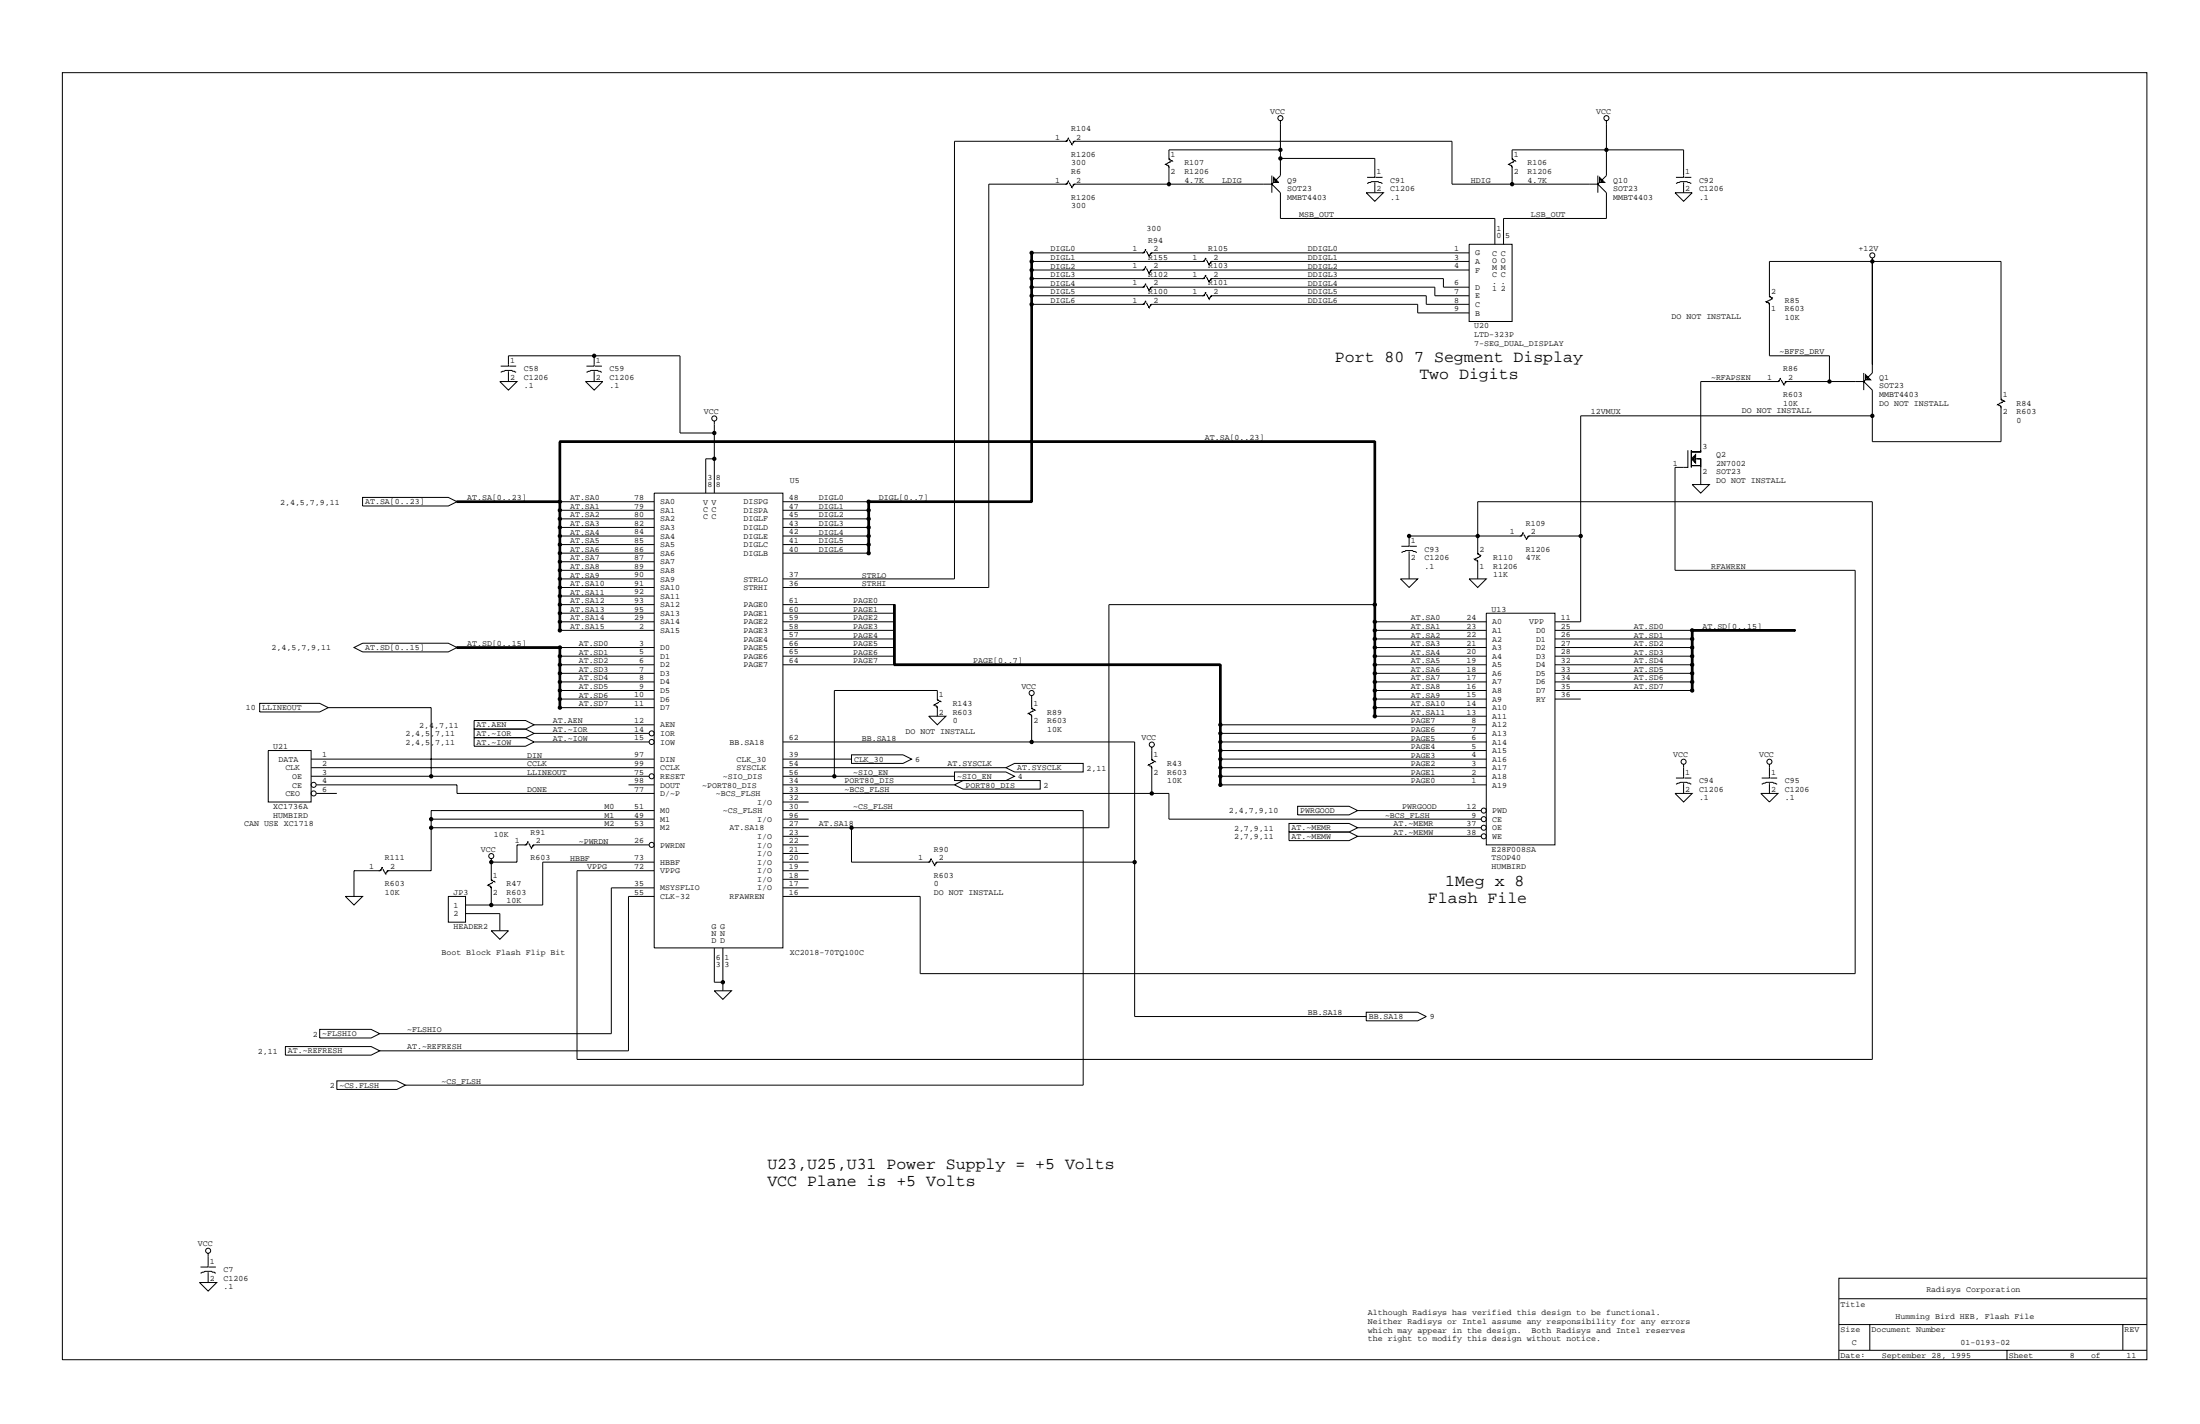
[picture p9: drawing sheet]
<svg xmlns="http://www.w3.org/2000/svg" width="432mm" height="279mm" viewBox="0 0 432 279" stroke-linecap="round" stroke-linejoin="round" font-family="sans-serif">
<g fill="none" stroke="#000" stroke-width=".2">
<path d="M12.2 14.3h409.2v252.5h-409.2zM209.2 36.1h-15.1v79.2h-40.4M209.2 27.7h-21.9v85.9h-33.6M209.6 35.6l.1-.1v.1l-.5 .5 .4-.1M209.6 27.2l.1-.2v.2l-.5 .5 .4-.1M209.9 35.8l.5 1-.2-.2M209.9 27.4l.5 1-.2-.2M210.6 36.3l.3-.2-.3 .5M210.6 27.9l.3-.2-.3 .4v.1M210.9 36.1h38.7M210.9 27.7h74.1v8.4h28.6M228.9 32.4h.4l.1 .4-.1-.2"/>
<path d="M229.4 31.1l.5 .5h.2l-.2-.2M229.4 31.1l.2 .3M229.4 32.8v3.3M229.6 31.8h.2l-1 .5 .1-.2M249.6 34.5v3.3M249.6 36.1l1.7 1.7v5.1h42.1v5M250 35.8v-1l1 1h-1l-.4 .3M250.1 35.1h.1M250.1 35.3h.2M250.1 35.5h.4M250.1 35.6h.5M251.3 31.1h18.5v3.7h-1.5"/>
<path d="M251.3 23.7v10.8l-.8 .8M251.3 29.4h-21.9v1.7M268.2 37.8h3.3l-1.7 1.7zM268.3 36l.9-.4h1.3l.9 .4M269.8 35.8v2M270 34.8h1.4M296.3 32.4h.3l.2 .4-.2-.2M296.8 31.1l.5 .5h.1l-.1-.2M296.8 31.1l.1 .3M296.8 31.1v-1.7h33.6v5.4h-1.5M296.8 32.8v3.3M296.9 31.8h.2l-1 .5 .2-.2"/>
<path d="M313.6 34.5v3.3M313.6 36.1l1.7 1.7v5.1h-20.2v5M313.9 34.8l1.1 1h-1.1zM313.9 35.8l-.3 .3M314.1 35.1h.1M314.1 35.3h.2M314.1 35.5h.4M314.1 35.6h.5M315.3 23.7v10.8l-.8 .8M328.8 37.8h3.3l-1.7 1.7zM328.9 36l.9-.4h1.3l.9 .4M330.4 35.8v2"/>
<path d="M330.6 34.8h1.4M202.5 53h21.9M202.5 59.7h21.9M202.5 58h33.7M202.5 51.3h33.7M202.5 56.3h21.9M202.5 54.7h33.7M224.4 49.6h-22.1v48.8h.4v-48.8h-.2v49h-32v-.3h32v.1h-32M224.7 49.1l.2-.2-.5 .7 .3-.2M224.7 52.5l.2-.2-.5 .7 .3-.2M224.7 55.8l.2-.1-.5 .6 .3-.1M224.7 59.2l.2-.2-.5 .7 .3-.2"/>
<path d="M225.1 49.3l.5 1-.2-.2M225.1 52.6l.5 1.1-.2-.2M225.1 56l.5 1-.2-.2M225.1 59.4l.5 1-.2-.2M225.7 49.8l.4-.2-.4 .5M225.7 56.5l.4-.2-.4 .5M225.7 59.9l.2-.2h52.4v1.7h10.1M226.1 53l-.4 .5M226.1 59.7l-.4 .5M226.1 56.3h55.5v1.7h6.8M226.1 49.6h62.3M236.5 50.8l.2-.2v.2l-.5 .5 .3-.2"/>
<path d="M236.5 54.2l.2-.2v.2l-.5 .5 .3-.2M236.5 57.5l.2-.1v.1l-.5 .5 .3-.1M236.8 51l.5 1-.1-.2M236.8 54.3l.5 1-.1-.1M236.8 57.7l.5 1-.1-.2M237.5 51.5l.3-.2-.3 .5M237.5 54.8l.3-.1-.3 .5M237.5 58.2l.2-.2h42.2v1.7h8.5M237.8 58l-.3 .5M237.8 51.3h50.6M237.8 54.7h45.5v1.6h5.1M288.4 47.9h8.4v15.2h-8.4z"/>
<path d="M288.4 53h-62.5l-.2 .1M347.3 58l.5 .5v.2l-1.2 .5 .2 .2h.3l.2 .3-.2-.2M347.3 58l.2 .4M347.3 58v-6.7h45.4v26.9M347.3 59.7v10.1h11.8v5.1M347.8 58.4l.2 .1M367.5 50.6v22.6l-.9 .8M98.1 74.9h3.4l-1.7 1.6zM98.3 71.8h1.5v-2h33.7v15.2h6.7M98.3 73l.8-.3h1.4l.8 .3M99.8 72.8v2.1M100 71.8h1.3"/>
<path d="M114.9 74.9h3.4l-1.7 1.6zM115.1 73l.8-.3h1.4l.8 .3M116.6 69.8v2h-1.5M116.6 72.8v2.1M116.8 71.8h1.3M349 74.9h-15.2v13.4M349.3 74.4l.2-.2v.2l-.5 .5 .3-.2M349.6 74.5l.5 1-.1-.1M350.3 75l.4-.1-.4 .5M350.7 74.9h15.1M365.8 74.9l1.7 1.6v10.2h25.2v-6.8M365.8 73.2v3.3"/>
<path d="M366.1 74.5v-1l1.1 1h-1.1l-.3 .4M366.3 73.9h.1M366.3 74h.2M366.3 74.2h.3M366.3 74.4h.5M392.2 79.6h.4l.1 .3-.1-.2M392.7 78.2l.5 .5h.2l-.2-.1M392.7 78.2l.2 .4M392.9 78.9h.2l-1 .5 .1-.2M71.2 97.6h16.8l1.7 .8-1.7 .9h-16.8zM89.7 98.3h20.2v.3h-20.2zM89.7 98.4h38.7"/>
<path d="M128.4 96.8h25.3v89.2h-25.3zM140.2 90h-1.7v6.8M140.2 82.6v14.2M153.7 98.4h16.8M170.3 98.4h.4v10.1h-.4zM170.5 98.4v10.1h-16.8M331.3 88.3v3.4h-2.5v20.2h35.3v79.1h-183.5v-15.1h-26.9M332 90l.8-.8v1.7zM332 88.3v3.4M332 91.4h1.8M332.1 95.1h3.4l-1.7 1.7zM332.1 90h.5"/>
<path d="M332.3 89.8h.3M332.3 90.2h.3M332.5 89.7h.1M332.5 90.4h.1M332.6 89.5h.1M332.6 90.5h.1M332.8 90h1v5.1M333.1 90h.7v1.7M333.8 88.3v.4h-1.7M333.8 88.3v.4h-1.8M367.5 81.6h-57.3v40.4h-5M109.9 105.2h18.5"/>
<path d="M109.9 118.6h18.5M109.9 115.3h18.5M109.9 113.6h18.5M109.9 111.9h18.5M109.9 100.1h18.5M109.9 101.8h18.5M109.9 103.5h18.5M109.9 106.9h18.5M109.9 108.5h18.5M109.9 110.2h18.5M109.9 117h18.5M153.7 118.6h21.9h-.2v11.8h.3v-11.8h-.1v11.8"/>
<path d="M153.7 105.2h16.8M153.7 100.1h16.8M153.7 101.8h16.8M153.7 103.5h16.8M153.7 106.9h16.8M269.8 118.6h-52.2v43.8h-63.9M274.9 113.6h3.4l-1.7 1.7zM275.1 108.4l.6-.2 .2-.2h1.3l.2 .2 .7 .2M276.6 108.2v5.4M276.7 107.2h1.4M288.4 113.6h3.3l-1.7 1.7zM289.9 110.1l.1 .1"/>
<path d="M290 108.5l.5 .5v.2l-1.1 .5 .1 .2h.4l.1 .3M290 108.5l.2 .4M290 108.5v-10.1h77.5v109.5h-254.2v-37.1h15.1M290 110.2v3.4M290.5 108.9l.2 .1M298.5 105.2h-21.9v2h-1.5M298.8 104.7l.2-.2-.5 .7 .3-.2M299.1 104.8l.5 1-.1-.1M299.8 105.3l.3-.1-.3 .3v.2M300.1 105.2h10.1M51 138h11.7l1.7 .8-1.7 .9h-11.7zM64.4 138.8h20.2v13.5"/>
<path d="M69.5 127.1l1.7-.9h16.8l1.7 .9-1.7 .8h-16.8zM89.7 127.1h20.2v-.2h-20.2v.3h20.2v-.1M109.9 127.1v11.7h.2v-11.7M109.9 120.3h18.5M109.9 122h18.5M109.9 127.1h18.5M109.9 128.7h18.5M109.9 130.4h18.5M109.9 135.5h18.5M109.9 137.2h18.5M109.9 133.8h18.5M109.9 132.1h18.5"/>
<path d="M110.1 127.1h-.4v11.7h18.7M128.4 123.7h-18.7v-37h.4v37h-.2v-37h159.9v-.2h-159.9v.3h159.9v-.1v53.8h.2v-53.8h-.3v53.8h22M153.7 120.3h21.9M153.7 122h21.9M153.7 123.7h21.9M153.7 125.4h21.9M153.7 127.1h21.9M153.7 128.7h21.9M153.7 130.4h21.9M175.6 130.4v.2h63.9v-.3h-63.9v.1h63.9v23.6h.2v-23.6h-.3v23.6h52.3M183.5 138.5h.3l.2 .3-.2-.1M184 137.2l.5 .5h.1l-.1-.2"/>
<path d="M184 138.8v1.7M184.1 137.8h.2l-1 .5 .2-.1M184.1 137.5l-.1-.2v-1.8h-20.2v16.8M202.5 138.8l.7 .5-.2-.1M202.5 138.8l.2 .4M202.5 136.5v2.3M202.7 139.5h.1l-1 .5 .2-.1M269.8 122h21.9M269.8 123.7h21.9M269.8 125.4h21.9M269.8 127.1h21.9M269.8 128.7h21.9"/>
<path d="M269.8 130.4h21.9M269.8 135.5h21.9M269.8 138.8h21.9M269.8 137.2h21.9M269.8 133.8h21.9M269.8 132.1h21.9M291.7 120.3h13.5v45.5h-13.5zM305.2 135.5h26.9v-11.8h.2v11.8M305.2 123.7h26.9M305.2 125.4h26.9M305.2 127.1h26.9M305.2 128.7h26.9"/>
<path d="M305.2 130.4h26.9M305.2 137.2h5M305.2 133.8h26.9M305.2 132.1h26.9M332.1 123.7h20.2v-.2h-20.2v.4h20.2v-.2M332.1 123.7h-.1v11.8h.3M52.6 147.3h8.5v10.1h-8.5zM61.1 148.9h67.3M61.1 150.6h67.3M61.1 152.3h66.3M62.1 154h27.6v1.7h38.7M62.1 155.7h4"/>
<path d="M93.1 144.7h10.1l1.6 .9-1.6 .8h-10.1zM93.1 143.1h10.1l1.6 .8-1.6 .8h-10.1zM93.1 141.4h10.1l1.6 .8-1.6 .9h-10.1zM104.8 145.6h22.6M104.8 142.2h23.6M104.8 143.9h22.6M123.4 154h5M128.4 159h-43.8v11.8h-8.4M153.7 148.9h13.4M153.7 150.6h43.7M153.7 152.3h33.6M153.7 154h33.6"/>
<path d="M153.7 155.7h75.7v5h61.3M153.7 159h58.9v53.9h-133M153.7 145.6h69v53.9h45.5M153.7 157.4h5M167.1 148.1h10.1l1.7 .8-1.7 .9h-10.1zM182.3 140.5h3.4l-1.7 1.7zM187.3 154l1.7-.8h15.2v1.6h-15.2zM187.3 151.5h10.1l1.7 .8-1.7 .9h-10.1zM197.4 150.6l1.7-.8h13.5v1.7h-13.5zM202 140.2h.3l.2 .3-.2-.1M202.5 140.5v5.1M225.6 150.3h.3l.2 .3-.2-.1"/>
<path d="M226.1 148.9l.5 .6h.1l-.1-.2M226.1 148.9l.1 .4M226.1 146.6v2.3M226.1 150.6v5.1M226.2 149.6h.2l-1 .5 .2-.1M239.5 148.9h52.2M239.5 150.6h52.2M239.5 152.3h52.2M239.5 145.6h52.2M239.5 142.2h52.2M239.5 143.9h52.2M239.5 147.3h52.2"/>
<path d="M254.7 158.2h10.1l1.7 .8-1.7 .9h-10.1zM266.5 159h24.2M328.8 155.7h3.3l-1.7 1.7zM328.9 153.8l.9-.3h1.3l.9 .3M330.4 150v2.7h-1.5M330.4 153.7v2M330.6 152.7h1.4M345.6 155.7h3.4l-1.7 1.7zM345.8 153.8l.8-.3h1.4l.8 .3M347.3 150v2.7h-1.5M347.3 153.7v2M347.5 152.7h1.3"/>
<path d="M67.8 175.9h3.4l-1.7 1.7zM74.5 170.8h-5v5.1M74.9 170.3l.1-.1v.1l-.5 .5 .4-.1M75.2 170.5l.5 1-.2-.2M75.9 171l.3-.2-.3 .5M84.6 162.4h43.8M84.6 160.7h43.8M88 175.9h3.4v5h-3.4zM91.4 179.3h6.7v3.3M95.9 173.9h.3l.2 .3-.2-.2M96.4 172.5l.5 .5h.2l-.2-.1M96.4 172.5l.2 .4"/>
<path d="M96.4 168.5v4M96.4 174.2v3.4M96.6 173.2h.2l-1.1 .5 .2-.2M103.2 165.8h-1.7v3.4h-5.1M103.5 165.3l.2-.2v.2l-.5 .5 .3-.2M103.8 165.4l.5 1.1-.1-.2M104.8 165.8l-.3 .5M127.4 165.8h-22.7l-.2 .2M128.4 169.2h-21.9v8.4h-15.1M128.4 174.2h-8.4v28.6h-45.5M128.4 175.9h-5v30.3h-48.9M153.7 169.2h5"/>
<path d="M153.7 165.8h5M153.7 164.1h5M153.7 167.5h5M153.7 170.8h5M153.7 172.5h5M153.7 174.2h5M153.7 160.7h5M167.1 162.4v6.8h15.2M182.6 168.6l.2-.1-.5 .7 .3-.2M183 168.8l.5 1-.2-.1M184 169.2l-.4 .5M222.7 169.2h-38.9l-.2 .1"/>
<path d="M253 163.3h11.8l1.7 .8-1.7 .8h-11.8zM253 161.6h11.8l1.7 .8-1.7 .9h-11.8zM266.5 162.4h24.2M266.5 164.1h24.2M96.4 182.6h3.4l-1.7 1.7zM140.2 194.4h3.4l-1.7 1.7zM140.2 186v6.7h1.7M141.9 186v8.4M268.2 198.6h10.1l1.6 .9-1.6 .8h-10.1zM56 205.3h16.8l1.7 .9-1.7 .8h-16.8zM62.7 202h10.1l1.7 .8-1.7 .9h-10.1zM66.1 212.1h11.8l1.7 .8-1.7 .9h-11.8z"/>
<path d="M39.2 251.6h3.3l-1.6 1.7zM39.3 249.8l.9-.4h1.3l.9 .4M40.9 245.9v2.7h-1.6M40.9 249.6v2M41 248.6h1.4M360.9 259.9h60.5M360.9 254.8h60.5M367 259.9v5M416.7 259.9v5M421.4 250.8h-60.5v16M360.9 264.9h60.5M393.9 264.9v1.9"/>
<circle cx="229.4" cy="36.1" r=".16"/>
<circle cx="229.4" cy="36.1" r=".33"/>
<circle cx="251.3" cy="31.1" r=".33"/>
<circle cx="251.3" cy="29.4" r=".33"/>
<circle cx="251.3" cy="23.2" r=".49"/>
<circle cx="251.3" cy="29.4" r=".17"/>
<circle cx="251.3" cy="31.1" r=".17"/>
<circle cx="296.8" cy="36.1" r=".16"/>
<circle cx="296.8" cy="36.1" r=".33"/>
<circle cx="315.3" cy="29.4" r=".16"/>
<circle cx="315.3" cy="29.4" r=".33"/>
<circle cx="315.3" cy="23.2" r=".5"/>
<circle cx="202.5" cy="58" r=".17"/>
<circle cx="202.5" cy="56.3" r=".16"/>
<circle cx="202.5" cy="51.3" r=".16"/>
<circle cx="202.5" cy="59.7" r=".16"/>
<circle cx="202.5" cy="53" r=".16"/>
<circle cx="202.5" cy="56.3" r=".33"/>
<circle cx="202.5" cy="59.7" r=".33"/>
<circle cx="202.5" cy="53" r=".33"/>
<circle cx="202.5" cy="54.7" r=".33"/>
<circle cx="202.5" cy="49.6" r=".33"/>
<circle cx="202.5" cy="49.6" r=".16"/>
<circle cx="202.5" cy="54.7" r=".16"/>
<circle cx="202.5" cy="58" r=".33"/>
<circle cx="202.5" cy="51.3" r=".33"/>
<circle cx="367.5" cy="50.1" r=".5"/>
<circle cx="367.5" cy="51.3" r=".17"/>
<circle cx="367.5" cy="51.3" r=".33"/>
<circle cx="116.6" cy="69.8" r=".33"/>
<circle cx="116.6" cy="69.8" r=".17"/>
<circle cx="359.1" cy="74.9" r=".16"/>
<circle cx="359.1" cy="74.9" r=".33"/>
<circle cx="109.9" cy="98.4" r=".17"/>
<circle cx="109.9" cy="98.4" r=".33"/>
<circle cx="140.2" cy="90" r=".16"/>
<circle cx="140.2" cy="85" r=".33"/>
<circle cx="140.2" cy="90" r=".33"/>
<circle cx="140.2" cy="85" r=".16"/>
<circle cx="140.2" cy="82.1" r=".49"/>
<circle cx="170.5" cy="98.4" r=".33"/>
<circle cx="170.5" cy="98.4" r=".16"/>
<circle cx="367.5" cy="81.6" r=".17"/>
<circle cx="367.5" cy="81.6" r=".33"/>
<circle cx="109.9" cy="113.6" r=".17"/>
<circle cx="109.9" cy="103.5" r=".17"/>
<circle cx="109.9" cy="118.6" r=".17"/>
<circle cx="109.9" cy="101.8" r=".17"/>
<circle cx="109.9" cy="108.5" r=".17"/>
<circle cx="109.9" cy="115.3" r=".17"/>
<circle cx="109.9" cy="110.2" r=".17"/>
<circle cx="109.9" cy="100.1" r=".17"/>
<circle cx="109.9" cy="117" r=".16"/>
<circle cx="109.9" cy="105.2" r=".16"/>
<circle cx="109.9" cy="111.9" r=".16"/>
<circle cx="109.9" cy="106.9" r=".16"/>
<circle cx="109.9" cy="103.5" r=".33"/>
<circle cx="109.9" cy="105.2" r=".33"/>
<circle cx="109.9" cy="117" r=".33"/>
<circle cx="109.9" cy="100.1" r=".33"/>
<circle cx="109.9" cy="110.2" r=".33"/>
<circle cx="109.9" cy="106.9" r=".33"/>
<circle cx="109.9" cy="115.3" r=".33"/>
<circle cx="109.9" cy="118.6" r=".33"/>
<circle cx="109.9" cy="111.9" r=".33"/>
<circle cx="109.9" cy="101.8" r=".33"/>
<circle cx="109.9" cy="108.5" r=".33"/>
<circle cx="109.9" cy="113.6" r=".33"/>
<circle cx="170.5" cy="101.8" r=".17"/>
<circle cx="170.5" cy="103.5" r=".17"/>
<circle cx="170.5" cy="108.5" r=".17"/>
<circle cx="170.5" cy="103.5" r=".33"/>
<circle cx="170.5" cy="105.2" r=".33"/>
<circle cx="170.5" cy="106.9" r=".33"/>
<circle cx="170.5" cy="100.1" r=".33"/>
<circle cx="170.5" cy="100.1" r=".16"/>
<circle cx="170.5" cy="105.2" r=".16"/>
<circle cx="170.5" cy="108.5" r=".33"/>
<circle cx="170.5" cy="101.8" r=".33"/>
<circle cx="170.5" cy="106.9" r=".16"/>
<circle cx="269.8" cy="118.6" r=".16"/>
<circle cx="269.8" cy="118.6" r=".33"/>
<circle cx="276.6" cy="105.2" r=".33"/>
<circle cx="276.6" cy="105.2" r=".16"/>
<circle cx="290" cy="105.2" r=".16"/>
<circle cx="290" cy="105.2" r=".33"/>
<circle cx="310.2" cy="105.2" r=".33"/>
<circle cx="310.2" cy="105.2" r=".16"/>
<circle cx="109.9" cy="128.7" r=".17"/>
<circle cx="109.9" cy="130.4" r=".17"/>
<circle cx="109.9" cy="120.3" r=".17"/>
<circle cx="109.9" cy="135.5" r=".17"/>
<circle cx="109.9" cy="132.1" r=".17"/>
<circle cx="109.9" cy="122" r=".17"/>
<circle cx="109.9" cy="137.2" r=".17"/>
<circle cx="109.9" cy="127.1" r=".17"/>
<circle cx="109.9" cy="133.8" r=".17"/>
<circle cx="109.9" cy="138.8" r=".16"/>
<circle cx="109.9" cy="123.7" r=".16"/>
<circle cx="109.9" cy="122" r=".33"/>
<circle cx="109.9" cy="128.7" r=".33"/>
<circle cx="109.9" cy="138.8" r=".33"/>
<circle cx="109.9" cy="123.7" r=".33"/>
<circle cx="109.9" cy="127" r=".33"/>
<circle cx="109.9" cy="133.8" r=".33"/>
<circle cx="109.9" cy="132.1" r=".33"/>
<circle cx="109.9" cy="137.2" r=".33"/>
<circle cx="109.9" cy="120.3" r=".33"/>
<circle cx="109.9" cy="130.4" r=".33"/>
<circle cx="109.9" cy="135.5" r=".33"/>
<circle cx="202.5" cy="136" r=".49"/>
<circle cx="269.8" cy="128.7" r=".17"/>
<circle cx="269.8" cy="130.4" r=".17"/>
<circle cx="269.8" cy="135.5" r=".16"/>
<circle cx="269.8" cy="125.4" r=".16"/>
<circle cx="269.8" cy="132.1" r=".16"/>
<circle cx="269.8" cy="137.2" r=".16"/>
<circle cx="269.8" cy="122" r=".16"/>
<circle cx="269.8" cy="127" r=".16"/>
<circle cx="269.8" cy="122" r=".33"/>
<circle cx="269.8" cy="128.7" r=".33"/>
<circle cx="269.8" cy="138.8" r=".33"/>
<circle cx="269.8" cy="127" r=".33"/>
<circle cx="269.8" cy="123.7" r=".33"/>
<circle cx="269.8" cy="132.1" r=".33"/>
<circle cx="269.8" cy="133.8" r=".33"/>
<circle cx="269.8" cy="133.8" r=".16"/>
<circle cx="269.8" cy="137.2" r=".33"/>
<circle cx="269.8" cy="138.8" r=".16"/>
<circle cx="269.8" cy="130.4" r=".33"/>
<circle cx="269.8" cy="123.7" r=".16"/>
<circle cx="269.8" cy="135.5" r=".33"/>
<circle cx="269.8" cy="125.4" r=".33"/>
<circle cx="332.1" cy="128.7" r=".17"/>
<circle cx="332.1" cy="130.4" r=".17"/>
<circle cx="332.1" cy="135.5" r=".16"/>
<circle cx="332.1" cy="125.4" r=".16"/>
<circle cx="332.1" cy="132.1" r=".16"/>
<circle cx="332.1" cy="127" r=".16"/>
<circle cx="332.1" cy="133.8" r=".16"/>
<circle cx="332.1" cy="128.7" r=".33"/>
<circle cx="332.1" cy="133.8" r=".33"/>
<circle cx="332.1" cy="132.1" r=".33"/>
<circle cx="332.1" cy="127" r=".33"/>
<circle cx="332.1" cy="123.7" r=".33"/>
<circle cx="332.1" cy="130.4" r=".33"/>
<circle cx="332.1" cy="123.7" r=".16"/>
<circle cx="332.1" cy="135.5" r=".33"/>
<circle cx="332.1" cy="125.4" r=".33"/>
<circle cx="61.6" cy="155.7" r=".5"/>
<circle cx="61.6" cy="154" r=".49"/>
<circle cx="84.6" cy="152.3" r=".16"/>
<circle cx="84.6" cy="152.3" r=".33"/>
<circle cx="127.9" cy="143.9" r=".5"/>
<circle cx="127.9" cy="145.6" r=".49"/>
<circle cx="127.9" cy="152.3" r=".49"/>
<circle cx="163.8" cy="152.3" r=".16"/>
<circle cx="163.8" cy="152.3" r=".33"/>
<circle cx="202.5" cy="145.6" r=".33"/>
<circle cx="202.5" cy="145.6" r=".16"/>
<circle cx="226.1" cy="146.1" r=".49"/>
<circle cx="226.1" cy="155.7" r=".16"/>
<circle cx="226.1" cy="155.7" r=".33"/>
<circle cx="239.5" cy="145.6" r=".33"/>
<circle cx="239.5" cy="150.6" r=".33"/>
<circle cx="239.5" cy="143.9" r=".33"/>
<circle cx="239.5" cy="148.9" r=".33"/>
<circle cx="239.5" cy="154" r=".33"/>
<circle cx="239.5" cy="152.3" r=".33"/>
<circle cx="239.5" cy="142.2" r=".33"/>
<circle cx="239.5" cy="147.3" r=".33"/>
<circle cx="239.5" cy="147.3" r=".17"/>
<circle cx="239.5" cy="154" r=".17"/>
<circle cx="239.5" cy="152.3" r=".17"/>
<circle cx="239.5" cy="142.2" r=".17"/>
<circle cx="239.5" cy="148.9" r=".17"/>
<circle cx="239.5" cy="143.9" r=".17"/>
<circle cx="239.5" cy="150.6" r=".17"/>
<circle cx="239.5" cy="145.6" r=".16"/>
<circle cx="269.8" cy="140.5" r=".17"/>
<circle cx="269.8" cy="140.5" r=".33"/>
<circle cx="291.2" cy="159" r=".5"/>
<circle cx="330.4" cy="149.5" r=".5"/>
<circle cx="347.3" cy="149.5" r=".5"/>
<circle cx="84.6" cy="162.4" r=".33"/>
<circle cx="84.6" cy="160.7" r=".33"/>
<circle cx="84.6" cy="160.7" r=".16"/>
<circle cx="84.6" cy="162.4" r=".16"/>
<circle cx="96.4" cy="169.2" r=".17"/>
<circle cx="96.4" cy="177.6" r=".33"/>
<circle cx="96.4" cy="177.6" r=".16"/>
<circle cx="96.4" cy="168" r=".5"/>
<circle cx="96.4" cy="169.2" r=".33"/>
<circle cx="127.9" cy="165.8" r=".49"/>
<circle cx="167.1" cy="162.4" r=".33"/>
<circle cx="167.1" cy="162.4" r=".16"/>
<circle cx="222.7" cy="169.2" r=".33"/>
<circle cx="222.7" cy="169.2" r=".17"/>
<circle cx="291.2" cy="162.4" r=".5"/>
<circle cx="291.2" cy="164.1" r=".5"/>
<circle cx="291.2" cy="160.7" r=".5"/>
<circle cx="141.9" cy="192.7" r=".17"/>
<circle cx="141.9" cy="192.7" r=".33"/>
<circle cx="40.9" cy="245.4" r=".5"/>
</g>
<g font-size="3.2">
<text x="262" y="71.1">Port 80 7 Segment Display</text>
<text x="278.6" y="74.5">Two Digits</text>
<text x="283.6" y="173.8">1Meg x 8</text>
<text x="280.3" y="177.2">Flash File</text>
<text x="150.6" y="229.3">U23,U25,U31 Power Supply = +5 Volts</text>
<text x="150.6" y="232.7">VCC Plane is +5 Volts</text>
</g>
<g font-size="1.6">
<text x="249.3" y="22.3">VCC</text>
<text x="313.3" y="22.3">VCC</text>
<text x="207.1" y="27.4">1</text>
<text x="210.2" y="25.7">R104</text>
<text x="211.2" y="27.4">2</text>
<text x="207.1" y="35.8">1</text>
<text x="210.2" y="34.1">R6</text>
<text x="210.2" y="30.8">R1206</text>
<text x="210.2" y="32.4">300</text>
<text x="211.2" y="35.8">2</text>
<text x="229.8" y="30.8">1</text>
<text x="229.8" y="34.1">2</text>
<text x="232.5" y="32.4">R107</text>
<text x="232.5" y="34.1">R1206</text>
<text x="232.5" y="35.8">4.7K</text>
<text x="239.9" y="35.9">LDIG</text>
<text x="252.7" y="35.8">Q9</text>
<text x="270.2" y="34.1">1</text>
<text x="272.9" y="35.8">C91</text>
<text x="288.7" y="35.9">HDIG</text>
<text x="297.1" y="30.8">1</text>
<text x="297.1" y="34.1">2</text>
<text x="299.8" y="32.4">R106</text>
<text x="299.8" y="34.1">R1206</text>
<text x="299.8" y="35.8">4.7K</text>
<text x="316.6" y="35.8">Q10</text>
<text x="330.8" y="34.1">1</text>
<text x="333.5" y="35.8">C92</text>
<text x="210.2" y="39.2">R1206</text>
<text x="210.2" y="40.9">300</text>
<text x="252.7" y="37.5">SOT23</text>
<text x="252.7" y="39.2">MMBT4403</text>
<text x="270.2" y="37.5">2</text>
<text x="272.9" y="37.5">C1206</text>
<text x="272.9" y="39.2">.1</text>
<text x="316.6" y="37.5">SOT23</text>
<text x="316.6" y="39.2">MMBT4403</text>
<text x="330.8" y="37.5">2</text>
<text x="333.5" y="37.5">C1206</text>
<text x="333.5" y="39.2">.1</text>
<text x="225" y="45.4">300</text>
<text x="225.4" y="47.6">R94</text>
<text x="255" y="42.6">MSB_OUT</text>
<text x="293.7" y="45.4">1</text>
<text x="293.7" y="46.8">0</text>
<text x="295.4" y="46.8">5</text>
<text x="300.5" y="42.6">LSB_OUT</text>
<text x="206.2" y="49.3">DIGL0</text>
<text x="206.2" y="51">DIGL1</text>
<text x="206.2" y="52.7">DIGL2</text>
<text x="222.3" y="49.3">1</text>
<text x="222.3" y="52.6">1</text>
<text x="225.4" y="51">R155</text>
<text x="226.4" y="49.3">2</text>
<text x="226.4" y="52.6">2</text>
<text x="234.1" y="51">1</text>
<text x="237.2" y="49.3">R105</text>
<text x="237.2" y="52.6">R103</text>
<text x="238.2" y="51">2</text>
<text x="256.7" y="49.3">DDIGL0</text>
<text x="256.7" y="51">DDIGL1</text>
<text x="256.7" y="52.7">DDIGL2</text>
<text x="285.4" y="49.3">1</text>
<text x="285.4" y="51">3</text>
<text x="285.4" y="52.6">4</text>
<text x="289.5" y="50.1">G</text>
<text x="289.5" y="51.8">A</text>
<text x="289.5" y="53.5">F</text>
<text x="292.9" y="50.3">C C</text>
<text x="292.9" y="51.6">O O</text>
<text x="292.9" y="53">M M</text>
<text x="364.8" y="49.3">+12V</text>
<text x="206.2" y="54.4">DIGL3</text>
<text x="206.2" y="56.1">DIGL4</text>
<text x="206.2" y="57.7">DIGL5</text>
<text x="206.2" y="59.4">DIGL6</text>
<text x="222.3" y="56">1</text>
<text x="222.3" y="59.4">1</text>
<text x="225.4" y="54.3">R102</text>
<text x="225.4" y="57.7">R100</text>
<text x="226.4" y="56">2</text>
<text x="226.4" y="59.4">2</text>
<text x="234.1" y="54.3">1</text>
<text x="234.1" y="57.7">1</text>
<text x="237.2" y="56">R101</text>
<text x="238.2" y="54.3">2</text>
<text x="238.2" y="57.7">2</text>
<text x="256.7" y="54.4">DDIGL3</text>
<text x="256.7" y="56.1">DDIGL4</text>
<text x="256.7" y="57.7">DDIGL5</text>
<text x="256.7" y="59.4">DDIGL6</text>
<text x="285.4" y="56">6</text>
<text x="285.4" y="57.7">7</text>
<text x="285.4" y="59.4">8</text>
<text x="289.5" y="56.9">D</text>
<text x="289.5" y="58.5">E</text>
<text x="292.9" y="54.3">C C</text>
<text x="292.9" y="55.7">. .</text>
<text x="292.9" y="57">1</text>
<text x="294.6" y="57">2</text>
<text x="347.6" y="57.7">2</text>
<text x="350.3" y="59.4">R85</text>
<text x="285.4" y="61.1">9</text>
<text x="289.4" y="64.4">U20</text>
<text x="289.5" y="60.2">C</text>
<text x="289.5" y="61.9">B</text>
<text x="328.1" y="62.6">DO NOT INSTALL</text>
<text x="347.6" y="61.1">1</text>
<text x="350.3" y="61.1">R603</text>
<text x="350.3" y="62.8">10K</text>
<text x="100.1" y="71.2">1</text>
<text x="117" y="71.2">1</text>
<text x="289.4" y="66.1">LTD-323P</text>
<text x="289.4" y="67.8">7-SEG_DUAL_DISPLAY</text>
<text x="349.3" y="69.5">~BFFS_DRV</text>
<text x="100.1" y="74.5">2</text>
<text x="102.8" y="72.9">C58</text>
<text x="102.8" y="74.5">C1206</text>
<text x="102.8" y="76.2">.1</text>
<text x="117" y="74.5">2</text>
<text x="119.6" y="72.9">C59</text>
<text x="119.6" y="74.5">C1206</text>
<text x="119.6" y="76.2">.1</text>
<text x="335.8" y="74.6">~RFAPSEN</text>
<text x="346.9" y="74.5">1</text>
<text x="350" y="72.9">R86</text>
<text x="350" y="77.9">R603</text>
<text x="351" y="74.5">2</text>
<text x="368.8" y="74.5">Q1</text>
<text x="368.8" y="76.2">SOT23</text>
<text x="368.8" y="77.9">MMBT4403</text>
<text x="393.1" y="77.9">1</text>
<text x="138.2" y="81.3">VCC</text>
<text x="312.3" y="81.3">12VMUX</text>
<text x="341.9" y="81.1">DO NOT INSTALL</text>
<text x="350" y="79.6">10K</text>
<text x="368.8" y="79.6">DO NOT INSTALL</text>
<text x="393.1" y="81.3">2</text>
<text x="395.8" y="79.6">R84</text>
<text x="395.8" y="81.3">R603</text>
<text x="395.8" y="83">0</text>
<text x="236.5" y="86.4">AT.SA[0..23]</text>
<text x="334.1" y="88">3</text>
<text x="336.8" y="89.7">Q2</text>
<text x="138.8" y="94.2">3</text>
<text x="138.8" y="95.6">8</text>
<text x="140.5" y="94.2">8</text>
<text x="140.5" y="95.6">8</text>
<text x="155" y="94.7">U5</text>
<text x="328.3" y="91.4">1</text>
<text x="334.1" y="93.1">2</text>
<text x="336.8" y="91.4">2N7002</text>
<text x="336.8" y="93.1">SOT23</text>
<text x="336.8" y="94.7">DO NOT INSTALL</text>
<text x="55" y="99">2,4,5,7,9,11</text>
<text x="71.7" y="98.9">AT.SA[0..23]</text>
<text x="91.7" y="98.2">AT.SA[0..23]</text>
<text x="111.9" y="98.2">AT.SA0</text>
<text x="111.9" y="99.8">AT.SA1</text>
<text x="111.9" y="101.5">AT.SA2</text>
<text x="124.5" y="98.1">78</text>
<text x="124.5" y="99.8">79</text>
<text x="124.5" y="101.5">80</text>
<text x="129.6" y="98.9">SA0</text>
<text x="129.6" y="100.6">SA1</text>
<text x="138" y="99.1">V V</text>
<text x="138" y="100.5">C C</text>
<text x="138" y="101.8">C C</text>
<text x="145.9" y="98.9">DISPG</text>
<text x="145.9" y="100.6">DISPA</text>
<text x="154.8" y="98.1">48</text>
<text x="154.8" y="99.8">47</text>
<text x="154.8" y="101.5">45</text>
<text x="160.7" y="98.2">DIGL0</text>
<text x="160.7" y="99.8">DIGL1</text>
<text x="160.7" y="101.5">DIGL2</text>
<text x="172.5" y="98.2">DIGL[0..7]</text>
<text x="111.9" y="103.2">AT.SA3</text>
<text x="111.9" y="104.9">AT.SA4</text>
<text x="111.9" y="106.6">AT.SA5</text>
<text x="124.5" y="103.2">82</text>
<text x="124.5" y="104.8">84</text>
<text x="124.5" y="106.5">85</text>
<text x="129.6" y="102.3">SA2</text>
<text x="129.6" y="104">SA3</text>
<text x="129.6" y="105.7">SA4</text>
<text x="129.6" y="107.4">SA5</text>
<text x="145.9" y="102.3">DIGLF</text>
<text x="145.9" y="104">DIGLD</text>
<text x="145.9" y="105.7">DIGLE</text>
<text x="145.9" y="107.4">DIGLC</text>
<text x="154.8" y="103.2">43</text>
<text x="154.8" y="104.8">42</text>
<text x="154.8" y="106.5">41</text>
<text x="160.7" y="103.2">DIGL3</text>
<text x="160.7" y="104.9">DIGL4</text>
<text x="160.7" y="106.6">DIGL5</text>
<text x="276.9" y="106.5">1</text>
<text x="296.4" y="104.8">1</text>
<text x="299.5" y="103.2">R109</text>
<text x="300.5" y="104.8">2</text>
<text x="111.9" y="108.3">AT.SA6</text>
<text x="111.9" y="109.9">AT.SA7</text>
<text x="111.9" y="111.6">AT.SA8</text>
<text x="111.9" y="113.3">AT.SA9</text>
<text x="124.5" y="108.2">86</text>
<text x="124.5" y="109.9">87</text>
<text x="124.5" y="111.6">89</text>
<text x="124.5" y="113.3">90</text>
<text x="129.6" y="109.1">SA6</text>
<text x="129.6" y="110.7">SA7</text>
<text x="129.6" y="112.4">SA8</text>
<text x="145.9" y="109.1">DIGLB</text>
<text x="154.8" y="108.2">40</text>
<text x="154.8" y="113.3">37</text>
<text x="160.7" y="108.3">DIGL6</text>
<text x="169.1" y="113.3">STRLO</text>
<text x="276.9" y="109.9">2</text>
<text x="279.6" y="108.2">C93</text>
<text x="279.6" y="109.9">C1206</text>
<text x="279.6" y="111.6">.1</text>
<text x="290.4" y="111.6">1</text>
<text x="290.4" y="108.2">2</text>
<text x="293.1" y="109.9">R110</text>
<text x="293.1" y="111.6">R1206</text>
<text x="293.1" y="113.3">11K</text>
<text x="299.5" y="108.2">R1206</text>
<text x="299.5" y="109.9">47K</text>
<text x="335.8" y="111.6">RFAWREN</text>
<text x="111.9" y="115">AT.SA10</text>
<text x="111.9" y="116.7">AT.SA11</text>
<text x="111.9" y="118.4">AT.SA12</text>
<text x="124.5" y="114.9">91</text>
<text x="124.5" y="116.6">92</text>
<text x="124.5" y="118.3">93</text>
<text x="124.5" y="120">95</text>
<text x="129.6" y="114.1">SA9</text>
<text x="129.6" y="115.8">SA10</text>
<text x="129.6" y="117.5">SA11</text>
<text x="129.6" y="119.2">SA12</text>
<text x="145.9" y="114.1">STRLO</text>
<text x="145.9" y="115.8">STRHI</text>
<text x="145.9" y="119.2">PAGE0</text>
<text x="154.8" y="114.9">36</text>
<text x="154.8" y="118.3">61</text>
<text x="154.8" y="120">60</text>
<text x="167.5" y="118.4">PAGE0</text>
<text x="169.1" y="115">STRHI</text>
<text x="292.7" y="120">U13</text>
<text x="111.9" y="120">AT.SA13</text>
<text x="111.9" y="121.7">AT.SA14</text>
<text x="111.9" y="123.4">AT.SA15</text>
<text x="124.5" y="121.7">29</text>
<text x="125.5" y="123.4">2</text>
<text x="129.6" y="120.8">SA13</text>
<text x="129.6" y="122.5">SA14</text>
<text x="129.6" y="124.2">SA15</text>
<text x="145.9" y="120.8">PAGE1</text>
<text x="145.9" y="122.5">PAGE2</text>
<text x="145.9" y="124.2">PAGE3</text>
<text x="145.9" y="125.9">PAGE4</text>
<text x="154.8" y="121.7">59</text>
<text x="154.8" y="123.4">58</text>
<text x="154.8" y="125">57</text>
<text x="167.5" y="120">PAGE1</text>
<text x="167.5" y="121.7">PAGE2</text>
<text x="167.5" y="123.4">PAGE3</text>
<text x="167.5" y="125.1">PAGE4</text>
<text x="276.9" y="121.7">AT.SA0</text>
<text x="276.9" y="123.4">AT.SA1</text>
<text x="276.9" y="125.1">AT.SA2</text>
<text x="287.8" y="121.7">24</text>
<text x="287.8" y="123.4">23</text>
<text x="287.8" y="125">22</text>
<text x="292.9" y="122.5">A0</text>
<text x="292.9" y="124.2">A1</text>
<text x="292.9" y="125.9">A2</text>
<text x="300.1" y="122.5">VPP</text>
<text x="301.5" y="124.2">D0</text>
<text x="301.5" y="125.9">D1</text>
<text x="306.4" y="121.7">11</text>
<text x="306.4" y="123.4">25</text>
<text x="306.4" y="125">26</text>
<text x="320.7" y="123.4">AT.SD0</text>
<text x="320.7" y="125.1">AT.SD1</text>
<text x="334.1" y="123.4">AT.SD[0..15]</text>
<text x="53.3" y="127.6">2,4,5,7,9,11</text>
<text x="71.7" y="127.6">AT.SD[0..15]</text>
<text x="91.7" y="126.8">AT.SD[0..15]</text>
<text x="113.6" y="126.8">AT.SD0</text>
<text x="113.6" y="128.5">AT.SD1</text>
<text x="113.6" y="130.1">AT.SD2</text>
<text x="113.6" y="131.8">AT.SD3</text>
<text x="125.5" y="126.7">3</text>
<text x="125.5" y="128.4">5</text>
<text x="125.5" y="130.1">6</text>
<text x="125.5" y="131.8">7</text>
<text x="129.6" y="127.6">D0</text>
<text x="129.6" y="129.3">D1</text>
<text x="129.6" y="130.9">D2</text>
<text x="145.9" y="127.6">PAGE5</text>
<text x="145.9" y="129.3">PAGE6</text>
<text x="145.9" y="130.9">PAGE7</text>
<text x="154.8" y="126.7">66</text>
<text x="154.8" y="128.4">65</text>
<text x="154.8" y="130.1">64</text>
<text x="167.5" y="126.8">PAGE5</text>
<text x="167.5" y="128.5">PAGE6</text>
<text x="167.5" y="130.1">PAGE7</text>
<text x="191" y="130.1">PAGE[0..7]</text>
<text x="276.9" y="126.8">AT.SA3</text>
<text x="276.9" y="128.5">AT.SA4</text>
<text x="276.9" y="130.1">AT.SA5</text>
<text x="276.9" y="131.8">AT.SA6</text>
<text x="287.8" y="126.7">21</text>
<text x="287.8" y="128.4">20</text>
<text x="287.8" y="130.1">19</text>
<text x="287.8" y="131.8">18</text>
<text x="292.9" y="127.6">A3</text>
<text x="292.9" y="129.3">A4</text>
<text x="292.9" y="130.9">A5</text>
<text x="301.5" y="127.6">D2</text>
<text x="301.5" y="129.3">D3</text>
<text x="301.5" y="130.9">D4</text>
<text x="306.4" y="126.7">27</text>
<text x="306.4" y="128.4">28</text>
<text x="306.4" y="130.1">32</text>
<text x="306.4" y="131.8">33</text>
<text x="320.7" y="126.8">AT.SD2</text>
<text x="320.7" y="128.5">AT.SD3</text>
<text x="320.7" y="130.1">AT.SD4</text>
<text x="320.7" y="131.8">AT.SD5</text>
<text x="113.6" y="133.5">AT.SD4</text>
<text x="113.6" y="135.2">AT.SD5</text>
<text x="113.6" y="136.9">AT.SD6</text>
<text x="124.5" y="136.8">10</text>
<text x="125.5" y="133.5">8</text>
<text x="125.5" y="135.1">9</text>
<text x="129.6" y="132.6">D3</text>
<text x="129.6" y="134.3">D4</text>
<text x="129.6" y="136">D5</text>
<text x="129.6" y="137.7">D6</text>
<text x="184.3" y="136.8">1</text>
<text x="200.5" y="135.1">VCC</text>
<text x="276.9" y="133.5">AT.SA7</text>
<text x="276.9" y="135.2">AT.SA8</text>
<text x="276.9" y="136.9">AT.SA9</text>
<text x="287.8" y="133.5">17</text>
<text x="287.8" y="135.1">16</text>
<text x="287.8" y="136.8">15</text>
<text x="292.9" y="132.6">A6</text>
<text x="292.9" y="134.3">A7</text>
<text x="292.9" y="136">A8</text>
<text x="292.9" y="137.7">A9</text>
<text x="301.5" y="132.6">D5</text>
<text x="301.5" y="134.3">D6</text>
<text x="301.5" y="136">D7</text>
<text x="301.5" y="137.7">RY</text>
<text x="306.4" y="133.5">34</text>
<text x="306.4" y="135.1">35</text>
<text x="306.4" y="136.8">36</text>
<text x="320.7" y="133.5">AT.SD6</text>
<text x="320.7" y="135.2">AT.SD7</text>
<text x="48.3" y="139.4">10</text>
<text x="51.5" y="139.4">LLINEOUT</text>
<text x="82.3" y="142.8">2,4,7,11</text>
<text x="93.5" y="142.7">AT.AEN</text>
<text x="108.5" y="141.9">AT.AEN</text>
<text x="108.5" y="143.6">AT.~IOR</text>
<text x="113.6" y="138.6">AT.SD7</text>
<text x="124.5" y="138.5">11</text>
<text x="124.5" y="141.9">12</text>
<text x="124.5" y="143.6">14</text>
<text x="129.6" y="139.4">D7</text>
<text x="129.6" y="142.7">AEN</text>
<text x="184.3" y="140.2">2</text>
<text x="187" y="138.5">R143</text>
<text x="187" y="140.2">R603</text>
<text x="187" y="141.9">0</text>
<text x="202.8" y="138.5">1</text>
<text x="202.8" y="141.9">2</text>
<text x="205.5" y="140.2">R89</text>
<text x="205.5" y="141.9">R603</text>
<text x="205.5" y="143.6">10K</text>
<text x="276.9" y="138.6">AT.SA10</text>
<text x="276.9" y="140.2">AT.SA11</text>
<text x="276.9" y="143.6">PAGE6</text>
<text x="276.9" y="141.9">PAGE7</text>
<text x="287.8" y="138.5">14</text>
<text x="287.8" y="140.2">13</text>
<text x="288.8" y="141.9">8</text>
<text x="288.8" y="143.6">7</text>
<text x="292.9" y="139.4">A10</text>
<text x="292.9" y="141">A11</text>
<text x="292.9" y="142.7">A12</text>
<text x="53.6" y="146.9">U21</text>
<text x="54.7" y="149.5">DATA</text>
<text x="63.2" y="148.6">1</text>
<text x="79.6" y="144.5">2,4,5,7,11</text>
<text x="79.6" y="146.1">2,4,5,7,11</text>
<text x="93.5" y="146.1">AT.~IOW</text>
<text x="93.5" y="144.4">AT.~IOR</text>
<text x="103.5" y="148.7">DIN</text>
<text x="108.5" y="145.3">AT.~IOW</text>
<text x="124.5" y="145.3">15</text>
<text x="124.5" y="148.6">97</text>
<text x="129.6" y="144.4">IOR</text>
<text x="129.6" y="146.1">IOW</text>
<text x="129.6" y="149.5">DIN</text>
<text x="143.2" y="146.1">BB.SA18</text>
<text x="144.6" y="149.5">CLK_30</text>
<text x="154.8" y="145.3">62</text>
<text x="154.8" y="148.6">39</text>
<text x="167.6" y="149.5">CLK_30</text>
<text x="169.1" y="145.3">BB.SA18</text>
<text x="177.7" y="144.1">DO NOT INSTALL</text>
<text x="179.6" y="149.5">6</text>
<text x="224" y="145.3">VCC</text>
<text x="226.4" y="148.6">1</text>
<text x="276.9" y="148.7">PAGE3</text>
<text x="276.9" y="147">PAGE4</text>
<text x="276.9" y="145.3">PAGE5</text>
<text x="288.8" y="145.3">6</text>
<text x="288.8" y="146.9">5</text>
<text x="288.8" y="148.6">4</text>
<text x="292.9" y="144.4">A13</text>
<text x="292.9" y="146.1">A14</text>
<text x="292.9" y="147.8">A15</text>
<text x="292.9" y="149.5">A16</text>
<text x="328.4" y="148.6">VCC</text>
<text x="345.3" y="148.6">VCC</text>
<text x="56" y="151.1">CLK</text>
<text x="57.3" y="154.5">CE</text>
<text x="57.3" y="152.8">OE</text>
<text x="63.2" y="150.3">2</text>
<text x="63.2" y="153.7">4</text>
<text x="63.2" y="152">3</text>
<text x="63.2" y="155.4">6</text>
<text x="103.5" y="155.4">DONE</text>
<text x="103.5" y="150.4">CCLK</text>
<text x="103.5" y="152">LLINEOUT</text>
<text x="124.5" y="150.3">99</text>
<text x="124.5" y="152">75</text>
<text x="124.5" y="153.7">98</text>
<text x="124.5" y="155.4">77</text>
<text x="129.6" y="151.1">CCLK</text>
<text x="129.6" y="152.8">RESET</text>
<text x="129.6" y="154.5">DOUT</text>
<text x="137.8" y="154.5">~PORT80_DIS</text>
<text x="141.9" y="152.8">~SIO_DIS</text>
<text x="144.6" y="151.1">SYSCLK</text>
<text x="154.8" y="150.3">54</text>
<text x="154.8" y="152">56</text>
<text x="154.8" y="153.7">34</text>
<text x="154.8" y="155.4">33</text>
<text x="165.8" y="155.4">~BCS_FLSH</text>
<text x="165.8" y="153.7">PORT80_DIS</text>
<text x="167.5" y="152">~SIO_EN</text>
<text x="186" y="150.4">AT.SYSCLK</text>
<text x="187.8" y="152.8">~SIO_EN</text>
<text x="189.5" y="154.5">PORT80_DIS</text>
<text x="199.6" y="151.1">AT.SYSCLK</text>
<text x="199.8" y="152.9">4</text>
<text x="204.8" y="154.6">2</text>
<text x="213.3" y="151.2">2,11</text>
<text x="226.4" y="152">2</text>
<text x="229.1" y="150.3">R43</text>
<text x="229.1" y="152">R603</text>
<text x="229.1" y="153.7">10K</text>
<text x="276.9" y="153.7">PAGE0</text>
<text x="276.9" y="152">PAGE1</text>
<text x="276.9" y="150.4">PAGE2</text>
<text x="288.8" y="150.3">3</text>
<text x="288.8" y="152">2</text>
<text x="288.8" y="153.7">1</text>
<text x="292.9" y="151.1">A17</text>
<text x="292.9" y="152.8">A18</text>
<text x="292.9" y="154.5">A19</text>
<text x="330.8" y="152">1</text>
<text x="330.8" y="155.4">2</text>
<text x="333.5" y="153.7">C94</text>
<text x="333.5" y="155.4">C1206</text>
<text x="347.6" y="152">1</text>
<text x="347.6" y="155.4">2</text>
<text x="350.3" y="153.7">C95</text>
<text x="350.3" y="155.4">C1206</text>
<text x="53.6" y="158.7">XC1736A</text>
<text x="53.6" y="160.4">HUMBIRD</text>
<text x="56" y="156.2">CEO</text>
<text x="118.6" y="158.8">M0</text>
<text x="118.6" y="160.5">M1</text>
<text x="124.5" y="158.7">51</text>
<text x="124.5" y="160.4">49</text>
<text x="129.6" y="156.2">D/~P</text>
<text x="129.6" y="159.6">M0</text>
<text x="129.6" y="161.2">M1</text>
<text x="140.5" y="156.2">~BCS_FLSH</text>
<text x="141.9" y="159.6">~CS_FLSH</text>
<text x="148.6" y="157.9">I/O</text>
<text x="148.6" y="161.2">I/O</text>
<text x="154.8" y="157">32</text>
<text x="154.8" y="158.7">30</text>
<text x="154.8" y="160.4">96</text>
<text x="167.5" y="158.8">~CS_FLSH</text>
<text x="241.2" y="159.6">2,4,7,9,10</text>
<text x="255.2" y="159.6">PWRGOOD</text>
<text x="271.8" y="160.5">~BCS_FLSH</text>
<text x="275.2" y="158.8">PWRGOOD</text>
<text x="287.8" y="158.7">12</text>
<text x="288.8" y="160.4">9</text>
<text x="292.9" y="159.6">PWD</text>
<text x="292.9" y="161.2">CE</text>
<text x="333.5" y="157">.1</text>
<text x="350.3" y="157">.1</text>
<text x="47.9" y="162.1">CAN USE XC1718</text>
<text x="94.4" y="167.1">VCC</text>
<text x="96.9" y="164.3">10K</text>
<text x="101.1" y="165.5">1</text>
<text x="104.2" y="163.8">R91</text>
<text x="105.2" y="165.5">2</text>
<text x="113.6" y="165.5">~PWRDN</text>
<text x="118.6" y="162.1">M2</text>
<text x="124.5" y="162.1">53</text>
<text x="124.5" y="165.5">26</text>
<text x="129.6" y="162.9">M2</text>
<text x="129.6" y="166.3">PWRDN</text>
<text x="143.2" y="162.9">AT.SA18</text>
<text x="148.6" y="164.6">I/O</text>
<text x="148.6" y="166.3">I/O</text>
<text x="148.6" y="168">I/O</text>
<text x="154.8" y="162.1">27</text>
<text x="154.8" y="163.8">23</text>
<text x="154.8" y="165.5">22</text>
<text x="154.8" y="167.1">21</text>
<text x="160.7" y="162.1">AT.SA18</text>
<text x="183.3" y="167.1">R90</text>
<text x="242.2" y="163">2,7,9,11</text>
<text x="242.2" y="164.7">2,7,9,11</text>
<text x="253.5" y="164.6">AT.~MEMW</text>
<text x="253.5" y="162.9">AT.~MEMR</text>
<text x="273.5" y="162.1">AT.~MEMR</text>
<text x="273.5" y="163.8">AT.~MEMW</text>
<text x="287.8" y="162.1">37</text>
<text x="287.8" y="163.8">38</text>
<text x="292.7" y="167.1">E28F008SA</text>
<text x="292.9" y="162.9">OE</text>
<text x="292.9" y="164.6">WE</text>
<text x="72.4" y="170.5">1</text>
<text x="75.5" y="168.8">R111</text>
<text x="75.5" y="173.9">R603</text>
<text x="76.5" y="170.5">2</text>
<text x="96.7" y="172.2">1</text>
<text x="99.4" y="173.9">R47</text>
<text x="104.2" y="168.8">R603</text>
<text x="111.9" y="168.9">HBBF</text>
<text x="115.3" y="170.6">VPPG</text>
<text x="124.5" y="168.8">73</text>
<text x="124.5" y="170.5">72</text>
<text x="124.5" y="173.9">35</text>
<text x="129.6" y="169.7">HBBF</text>
<text x="129.6" y="171.3">VPPG</text>
<text x="148.6" y="169.7">I/O</text>
<text x="148.6" y="171.3">I/O</text>
<text x="148.6" y="173">I/O</text>
<text x="154.8" y="168.8">20</text>
<text x="154.8" y="170.5">19</text>
<text x="154.8" y="172.2">18</text>
<text x="154.8" y="173.9">17</text>
<text x="180.2" y="168.8">1</text>
<text x="183.3" y="172.2">R603</text>
<text x="183.3" y="173.9">0</text>
<text x="184.3" y="168.8">2</text>
<text x="292.7" y="168.8">TSOP40</text>
<text x="292.7" y="170.5">HUMBIRD</text>
<text x="75.5" y="175.6">10K</text>
<text x="89" y="178.1">1</text>
<text x="89" y="179.8">2</text>
<text x="89" y="175.6">JP3</text>
<text x="96.7" y="175.6">2</text>
<text x="99.4" y="175.6">R603</text>
<text x="99.4" y="177.2">10K</text>
<text x="124.5" y="175.6">55</text>
<text x="129.6" y="174.7">MSYSFLIO</text>
<text x="129.6" y="176.4">CLK-32</text>
<text x="143.2" y="176.4">RFAWREN</text>
<text x="148.6" y="174.7">I/O</text>
<text x="154.8" y="175.6">16</text>
<text x="183.3" y="175.6">DO NOT INSTALL</text>
<text x="89" y="182.3">HEADER2</text>
<text x="139.7" y="182.3">G G</text>
<text x="139.7" y="183.6">N N</text>
<text x="139.7" y="185">D D</text>
<text x="86.6" y="187.4">Boot Block Flash Flip Bit</text>
<text x="140.5" y="188.4">6</text>
<text x="140.5" y="189.7">3</text>
<text x="142.2" y="188.4">1</text>
<text x="142.2" y="189.7">3</text>
<text x="155" y="187.3">XC2018-70TQ100C</text>
<text x="61.4" y="203.4">2 ~FLSHIO</text>
<text x="79.9" y="202.5">~FLSHIO</text>
<text x="256.7" y="199.2">BB.SA18</text>
<text x="268.6" y="200">BB.SA18</text>
<text x="280.6" y="200">9</text>
<text x="50.6" y="206.8">2,11</text>
<text x="56.5" y="206.7">AT.~REFRESH</text>
<text x="79.9" y="205.9">AT.~REFRESH</text>
<text x="64.8" y="213.5">2 ~CS.FLSH</text>
<text x="86.6" y="212.6">~CS_FLSH</text>
<text x="38.8" y="244.6">VCC</text>
<text x="41.2" y="247.9">1</text>
<text x="41.2" y="251.3">2</text>
<text x="43.9" y="249.6">C7</text>
<text x="43.9" y="251.3">C1206</text>
<text x="43.9" y="253">.1</text>
<text x="361.3" y="256.5">Title</text>
<text x="378.1" y="253.5">Radisys Corporation</text>
<text x="268.5" y="258.1">Although Radisys has verified this design to be functional.</text>
<text x="268.5" y="261.5">which may appear in the design.</text>
<text x="268.5" y="263.1">the right to modify this design without notice.</text>
<text x="268.5" y="259.8">Neither Radisys or Intel assume any responsibility for any errors</text>
<text x="300.6" y="261.5">Both Radisys and Intel reserves</text>
<text x="361.3" y="261.4">Size</text>
<text x="363.4" y="263.9">C</text>
<text x="367.3" y="261.4">Document Number</text>
<text x="372" y="258.9">Humming Bird HEB, Flash File</text>
<text x="384.8" y="263.9">01-0193-02</text>
<text x="417" y="261.4">REV</text>
<text x="361.3" y="266.5">Date:</text>
<text x="369.3" y="266.5">September 28, 1995</text>
<text x="394.3" y="266.5">Sheet</text>
<text x="406.2" y="266.5">8</text>
<text x="410.4" y="266.5">of</text>
<text x="417.4" y="266.5">11</text>
</g>
</svg>
